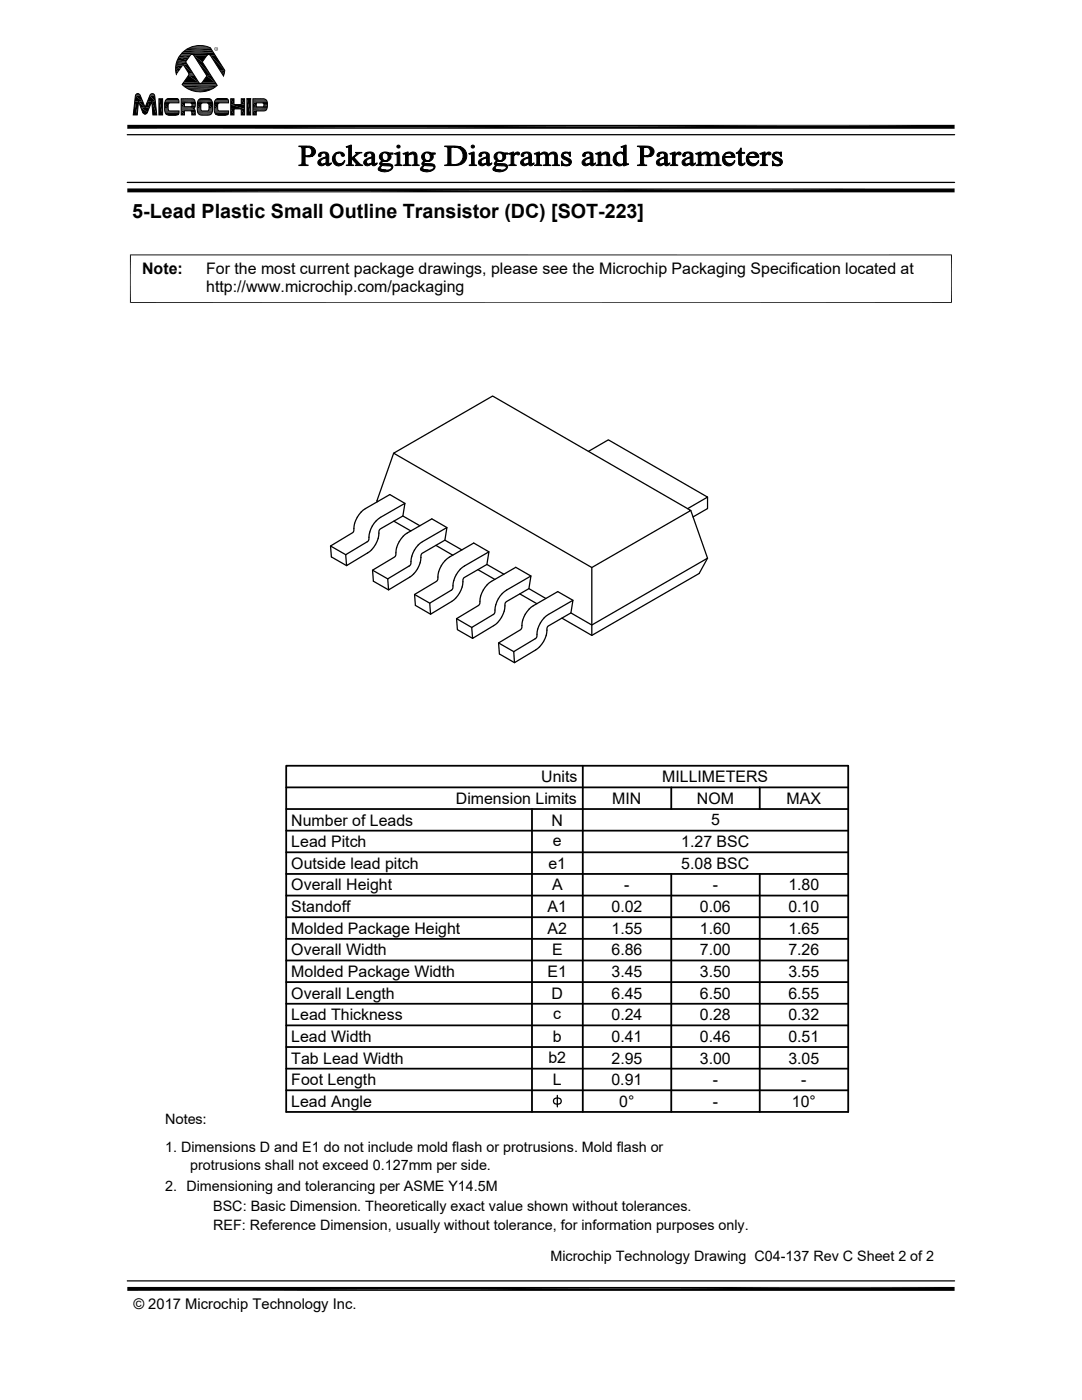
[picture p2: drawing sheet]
<svg xmlns="http://www.w3.org/2000/svg" width="216mm" height="279mm" viewBox="0 0 216 279" stroke-linecap="round" stroke-linejoin="round" font-family="sans-serif">
<g fill="none" stroke="#000" stroke-width=".25">
<path d="M25.4 36.4h165.1M25.4 26.9h165.1M75.2 100l.2 .1M78.5 90.4l-3.3 9.6 .1 .1M78.5 90.4l19.8-11.4 39.5 22.9-19.7 11.4zM117.4 90.1l4-2.3 19.8 11.4-4 2.3M141.2 99.2v2.3l-2.9 1.7M66 109l3 1.7M74.3 113.8l3.1 1.7M75.1 103.9l.8-.6 4.9-2.8-.4 2.5-4.7 2.8a5.4 5.4 0 0 1-2.3 4.5l-4.2 2.6-.2-2.2 4.5-2.8a5.9 5.9 0 0 1 1.6-4zM78.6 104l3.4 2M80.4 103l3.4 1.9"/>
<path d="M80.8 100.5l-3-1.8-4.9 2.8a5.5 5.5 0 0 0-2.4 4.6l-4.5 2.9 .1 2.1 3.1 1.8M82.7 118.6l3 1.8M83.5 108.8l.8-.7 4.9-2.8-.4 2.5-4.7 2.8a5.4 5.4 0 0 1-2.4 4.6l-4.2 2.5-.1-2.2 4.3-2.6 .2-.2a6 6 0 0 1 1.6-3.9zM87 108.8l3.4 2M88.8 107.8l3.4 1.9M89.2 105.3l-3-1.8-4.9 2.9a5.4 5.4 0 0 0-2.4 4.6l-4.6 2.8 .2 2.2 3 1.7M91.8 113.6l.9-.7 4.9-2.8-.4 2.5-4.7 2.9a5.5 5.5 0 0 1-2.4 4.5l-4.2 2.6-.2-2.2 4.6-2.9a5.9 5.9 0 0 1 1.5-3.9zM95.4 113.7l3.3 1.9M97.2 112.6l3.3 2M97.6 110.1l-3.1-1.7-4.8 2.8a5.3 5.3 0 0 0-2.4 4.5l-.3 .4-4.3 2.5 .2 2.2 3 1.8M100.2 118.4l.9-.6 4.8-2.8-.4 2.5-4.7 2.8a5.4 5.4 0 0 1-2.3 4.6l-4.2 2.5-.2-2.2 4.6-2.8a5.9 5.9 0 0 1 1.5-4zM103.7 118.5l3.4 2"/>
<path d="M105.5 117.5l3.4 1.9M105.9 115l-3-1.8-4.9 2.8a5.6 5.6 0 0 0-2.3 4.6l-4.6 2.9 .2 2.2 3 1.7M114.3 119.8l-3-1.7-4.9 2.8a5.5 5.5 0 0 0-2.4 4.6l-4.5 2.8 .2 2.2 3 1.7M118.1 113.3v13.5M137.8 101.9l3.4 9.5-1.7 3-21.4 12.4-6-3.4M141.2 111.4l-23.1 13.3-4.2-2.4M91.1 123.5l3 1.7M99.5 128.3l3 1.7M108.6 123.3l.9-.7 4.8-2.8-.4 2.5-4.7 2.8a5.4 5.4 0 0 1-2.3 4.6l-4.2 2.5-.2-2.2 4.6-2.8a5.9 5.9 0 0 1 1.5-3.9zM110.6 219.4a.79 .79 0 0 1 .9-.2 .79 .79 0 0 1 .4 .8 .81 .81 0 0 1-.9 .4 .81 .81 0 0 1-.6-.8zM111.2 218.6v2.3M25.4 255.6h165.1"/>
</g>
<g fill="none" stroke="#000" stroke-width=".2">
<path d="M27.1 18.9a.52 .52 0 0 1 .9 .1l1 2.4 .9-2.4a.5 .5 0 0 1 .5-.3 .5 .5 0 0 1 .5 .4l.4 3.8h-.8l-.2-2.7-.9 2.2a.5 .5 0 0 1-.5 .4 .5 .5 0 0 1-.4-.4l-.9-2.1-.2 2.6h-.8zM31.7 19.7h.7v3.2h-.7zM33.1 19.9h2.6M33.1 20l.5-.3h1.6l.4 .2 .1 .6-2 .1-.2 .4v.7l.1 .3 .2 .1h1.9a.62 .62 0 0 1-.1 .7 .62 .62 0 0 1-.6 .2h-1.2a.96 .96 0 0 1-.9-1.2 2.92 2.92 0 0 1 .2-1.8zM33.2 19.8h2.4M33.3 19.7h2.2M33.4 19.7h2.1M35.9 11h2.2M36 10.9h2.1M36.2 19.7h2.3a1.28 1.28 0 0 1 .2 1.9l-.1 .1 .3 .2 .1 1h-.7v-.6l-.2-.2h-1.3v.8h-.6zM36.2 19.7h2.3M36.2 19.7h2.4"/>
<path d="M36.2 19.8h2.5M36.2 19.9h2.6M36.3 16.9h7M36.4 16.9h6.9M36.4 17h6.9M36.5 16.6h3.4M36.5 16.7h6.6M36.5 16.5h3.3M36.9 17.4h6M37.5 17.7h4.9M37.8 9.5h4.2M38 9.4h3.7"/>
<path d="M38.1 10.9h.3l.3 .1 2.6 4.1-1.2 1.6-.4-.2-2.7-4.2zM38.4 10.9h3.2M38.5 9.3h2.8M38.5 11h2.9M38.7 11h2.6M38.7 18.2h2.5M38.7 9.2h2.4M39.6 19.9h2.6M39.6 20l.5-.3h1.5a.93 .93 0 0 1 .8 1.1l-.1 1.6a.79 .79 0 0 1-.9 .6 2.2 2.2 0 0 1-1.8-.2 3.5 3.5 0 0 1 0-2.8zM39.8 19.8h2.2M40.1 16.6h3M40.2 16.6h2.9"/>
<path d="M41.3 11l-.9 1.4 2.9 4.6a5.2 5.2 0 0 1-7-.1l1.4-2.2-1.1-1.7M41.3 11l.3-.1 .4 .1 2.6 4.2 .3-1.2-2.9-4.5a4.8 4.8 0 0 0-5.1 .6 4.8 4.8 0 0 0-1.7 4.8M42.8 10.9h-6.8M43 19.9h2.6M43 20l.5-.3h1.6l.4 .2 .1 .6-2 .1-.2 .4v.7l.1 .3 .2 .1h1.9a.62 .62 0 0 1-.1 .7 .62 .62 0 0 1-.6 .2h-1.2a.96 .96 0 0 1-1-1.2 2.92 2.92 0 0 1 .3-1.8zM43.1 19.8h2.4M43.2 19.7h2.2M43.3 19.7h2M46 19.7h.7v1.2h1.4v-1.2h.7v3.2h-.7v-1.2h-1.4v1.2h-.7zM49.3 19.7h.7v3.2h-.7zM49.3 19.7h.7M50.5 19.7h2.2"/>
<path d="M50.5 19.7h2.4M50.5 19.8h2.5M50.5 19.9h2.6M50.5 19.9h2.7M50.5 19.7h2.2a1.49 1.49 0 0 1 .5 2.2l-.5 .2h-1.6v.8h-.6zM32.9 20.5h2.8M32.9 22.2h2.8M32.9 22.3h2.8M32.9 20.4h2.8M32.9 20.3h2.8M32.9 22.4h2.8M32.9 22.5h2.8"/>
<path d="M32.9 20.2h2.8M33 20.1h2.7M33 22.6h2.7M33 20h2.7M33 22.7h2.7M33.1 22.7h2.6M33.1 22.8h2.6M33.2 22.8h2.4M33.3 22.9h2.3M33.4 22.9h2.1M36.2 20h2.7M36.2 20.2h2.7"/>
<path d="M36.2 21.3h2.7M36.2 21.4h2.7M36.2 21.5h2.7M36.2 21.6h2.6M36.2 21.6h2.5M36.2 21.7h2.5M36.2 21.8h2.6M36.2 21.9h2.7M36.2 22h2.7M36.2 22.1h2.7M36.8 20.5h1.3l.2 .2v.4l-.1 .2h-1.4zM39.4 20.5h3"/>
<path d="M39.4 22.2h3M39.4 20.4h3M39.4 22.3h3M39.4 22.5h2.9M39.4 20.2h3M39.5 22.6h2.8M39.5 20h2.8M39.5 22.7h2.7M39.6 22.8h2.6M39.7 22.8h2.4M39.8 22.9h2.2M40.2 20.7l.2-.2 1.1 .1 .2 .4-.1 1-.2 .1h-1.2l-.1-.4z"/>
<path d="M42.8 22.2h2.8M42.8 20.5h2.8M42.8 20.4h2.8M42.8 22.3h2.8M42.8 20.3h2.8M42.8 22.4h2.8M42.8 22.5h2.8M42.8 20.2h2.8M42.9 22.6h2.7M42.9 20.1h2.7M42.9 20h2.7M42.9 22.7h2.7"/>
<path d="M43 22.7h2.6M43 22.8h2.6M43.1 22.8h2.4M43.2 22.9h2.2M43.3 22.9h2M50.5 20h2.7M50.5 20.2h2.8M50.5 20.4h2.8M50.5 20.5h2.8M50.5 21.4h2.8M50.5 21.7h2.8M50.5 21.8h2.8"/>
<path d="M50.5 21.9h2.7M50.5 22h2.6M51.1 20.5h1.4a.56 .56 0 0 1 0 .8h-1.4zM53 22.1h-2.5M26 50.8v9.7M189.9 50.8v9.7M189.9 50.9h-164M25.9 60.4h164"/>
</g>
<g fill="#000" stroke="#000" stroke-width=".2">
<path d="M80.4 30.6l.3 .1zM118.9 30.6l.2 .1zM123.9 29.3h.3zM151.6 30.6l.3 .1z"/>
<path d="M60.2 29.4h1.1h-.4v1.7h1.5l-1.5 .1v1.6l.6 .2h-1.9v-.1a.5 .5 0 0 0 .7-.6z" fill-rule="evenodd"/>
<path d="M59.6 29.1h1.6a1.26 1.26 0 0 1 1.3 .4 1.26 1.26 0 0 1 .3 1.3l-.4 .3h-1a.87 .87 0 0 0 .8-.9 .87 .87 0 0 0-.9-.8h-1.1z" fill-rule="evenodd"/>
<path d="M60.9 31.2h1.3z" fill-rule="evenodd"/>
<path d="M63.6 30.7l.3-.2h.6l-.4 .2a.36 .36 0 0 1-.1 .4 .36 .36 0 0 1-.3 .1l-.2-.1z" fill-rule="evenodd"/>
<path d="M63.5 32.1a1.65 1.65 0 0 1 1.6-.6 1.09 1.09 0 0 0-1.1 .9l.3 .3 .6 .1a.83 .83 0 0 1-.9 .3 .83 .83 0 0 1-.6-.7z" fill-rule="evenodd"/>
<path d="M63.9 30.5l.2-.1a1.3 1.3 0 0 1 1.5 .4l.1 1.9 .3 .1a.51 .51 0 0 1-.5 .3 .51 .51 0 0 1-.4-.3v-.1l-.3-.1 .3-.1v-1h-.5l.5-.3a.56 .56 0 0 0-.6-.7z" fill-rule="evenodd"/>
<path d="M64.4 32.8l.7-.1z" fill-rule="evenodd"/>
<path d="M65.7 32.7l.4-.2-.1 .3z" fill-rule="evenodd"/>
<path d="M67 30.6l.6-.1a1.1 1.1 0 0 0-.7 1.2 1.1 1.1 0 0 0 .9 1h.7a1.33 1.33 0 0 1-2-.2 1.33 1.33 0 0 1 .5-1.9z" fill-rule="evenodd"/>
<path d="M67.1 30.5a1.26 1.26 0 0 1 1.6 .4v.2a.46 .46 0 0 1-.5 0 .46 .46 0 0 1-.2-.5z" fill-rule="evenodd"/>
<path d="M67.8 32.7a.93 .93 0 0 0 .9-.7l.1 .2-.3 .5z" fill-rule="evenodd"/>
<path d="M69.1 29.3h.2z" fill-rule="evenodd"/>
<path d="M69.1 29.3l1-.3v3.7l.5 .3h-1.5l.3-.1 .2-.3v-3l-.1-.2z" fill-rule="evenodd"/>
<path d="M70.9 30.4h1.3l-.7 .4-.9 .6 1.2 1.3 .6 .3h-1.5l.2-.3-1-1.1 1-.8v-.3z" fill-rule="evenodd"/>
<path d="M72.8 30.7l.2-.2h.7h-.2a.46 .46 0 0 0-.3 .6l-.2 .2a.32 .32 0 0 1-.3-.2 .32 .32 0 0 1 .1-.4z" fill-rule="evenodd"/>
<path d="M72.7 32.1a1.64 1.64 0 0 1 1.5-.6 1.06 1.06 0 0 0-1.1 .9l.4 .3 .6 .1a.84 .84 0 0 1-.9 .3 .84 .84 0 0 1-.6-.7z" fill-rule="evenodd"/>
<path d="M73 30.5l.2-.1a1.31 1.31 0 0 1 1.5 .4l.1 1.9 .3 .1a.48 .48 0 0 1-.5 .3 .48 .48 0 0 1-.4-.4l-.2-.1 .2-.1v-1h-.5l.5-.3a.54 .54 0 0 0-.5-.7z" fill-rule="evenodd"/>
<path d="M73.6 32.8l.6-.1z" fill-rule="evenodd"/>
<path d="M74.9 32.7l.3-.2-.1 .3z" fill-rule="evenodd"/>
<path d="M75.7 33.3l.5-.3-.3 .5a.93 .93 0 0 0 1.1 .5h-1.4a.42 .42 0 0 1 .1-.7z" fill-rule="evenodd"/>
<path d="M76 30.6l.8-.3 .7 .2h-.7a.83 .83 0 0 0-.5 .8 .83 .83 0 0 0 .5 .7h.7l-1.1 .1-.2 .3 .4 .2a2.38 2.38 0 0 1 1.7 .4l.1 .4a1.97 1.97 0 0 1-2.8 .6h1.4a.8 .8 0 0 0 1.1-.7l-.3-.2-1.7-.1a.48 .48 0 0 1-.3-.5 .48 .48 0 0 1 .5-.4 .85 .85 0 0 1-.3-1.5z" fill-rule="evenodd"/>
<path d="M76.4 32.1h1z" fill-rule="evenodd"/>
<path d="M76.8 30.5h1.6v.3h-.5a.81 .81 0 0 1-.4 1.2h-.6a.82 .82 0 0 0 .5-.8 .82 .82 0 0 0-.6-.7z" fill-rule="evenodd"/>
<path d="M78.7 30.6l.3 .1z" fill-rule="evenodd"/>
<path d="M78.7 30.6l1.1-.3v2.1a.37 .37 0 0 0 .4 .5v.1h-1.4l.4-.3v-1.6l-.1-.3z" fill-rule="evenodd"/>
<path d="M80.4 30.6l1-.3v.6h-.5z" fill-rule="evenodd"/>
<path d="M80.9 30.9l1.3-.2-.8 .4 .1 1.6 .4 .3h-1.4l.4-.3z" fill-rule="evenodd"/>
<path d="M81.7 30.7a.84 .84 0 0 1 .9-.4 .84 .84 0 0 1 .6 .8v1.6l.5 .3h-1.5l.3-.1 .2-.3-.1-1.6-.3-.3z" fill-rule="evenodd"/>
<path d="M84.1 33.3l.5-.3-.2 .5a.93 .93 0 0 0 1 .5h-1.4a.42 .42 0 0 1 .1-.7z" fill-rule="evenodd"/>
<path d="M84.4 30.6l.9-.3 .6 .2h-.7a.83 .83 0 0 0-.5 .8 .83 .83 0 0 0 .5 .7h.7l-1.1 .1-.2 .3 .5 .2a2.38 2.38 0 0 1 1.6 .4l.1 .4a1.97 1.97 0 0 1-2.8 .6h1.4a.8 .8 0 0 0 1.2-.7l-.4-.2-1.7-.1a.48 .48 0 0 1-.3-.5 .48 .48 0 0 1 .5-.4 .85 .85 0 0 1-.3-1.5z" fill-rule="evenodd"/>
<path d="M84.8 32.1h1z" fill-rule="evenodd"/>
<path d="M85.2 30.5h1.6v.3h-.5a.81 .81 0 0 1-.4 1.2h-.6a.82 .82 0 0 0 .6-.8 .82 .82 0 0 0-.7-.7z" fill-rule="evenodd"/>
<path d="M88.7 29.1h2l1.3 .3-2 .1v3.2l1.9 .1-.9 .2h-2.3l.6-.2v-.2l.1-2.9a.46 .46 0 0 0-.7-.4z" fill-rule="evenodd"/>
<path d="M90.7 29.4h1.3a1.86 1.86 0 0 1 1.2 1.7 1.86 1.86 0 0 1-1.3 1.7h-1.2a1.73 1.73 0 0 0 1.7-1.7 1.73 1.73 0 0 0-1.7-1.7z" fill-rule="evenodd"/>
<path d="M93.6 30.6l.3 .1z" fill-rule="evenodd"/>
<path d="M93.6 30.6l1-.3v2.1a.36 .36 0 0 0 .1 .4 .36 .36 0 0 0 .4 .1v.1h-1.5v-.1a.38 .38 0 0 0 .5-.5v-1.5l-.1-.1z" fill-rule="evenodd"/>
<path d="M95.7 30.7l.2-.2h.6h-.1a.43 .43 0 0 0-.3 .6l-.2 .2a.32 .32 0 0 1-.3-.2 .32 .32 0 0 1 .1-.4z" fill-rule="evenodd"/>
<path d="M95.7 31.9l.9-.4h.5a1.08 1.08 0 0 0-1.1 .9l.4 .3 .5 .1a.79 .79 0 0 1-.9 .2 .79 .79 0 0 1-.5-.9z" fill-rule="evenodd"/>
<path d="M95.9 30.5a1.28 1.28 0 0 1 1.7 .4v1.7l.4 .2a.48 .48 0 0 1-.5 .3 .48 .48 0 0 1-.4-.4l-.2-.1 .2-.1v-1h-.5l.5-.2-.1-.6z" fill-rule="evenodd"/>
<path d="M96.5 32.8l.6-.1z" fill-rule="evenodd"/>
<path d="M97.8 32.7l.3-.2-.1 .3z" fill-rule="evenodd"/>
<path d="M98.6 33.3l.5-.3-.3 .5a.94 .94 0 0 0 1.1 .5h-1.4a.42 .42 0 0 1 .1-.7z" fill-rule="evenodd"/>
<path d="M98.9 30.6a1.47 1.47 0 0 1 1.5-.1h-.7a.81 .81 0 0 0-.6 .8 .81 .81 0 0 0 .7 .7h.6l-1.1 .1-.2 .5 1.7 .1a.6 .6 0 0 1 .5 .7 2.05 2.05 0 0 1-2.8 .6 4.5 4.5 0 0 0 2.3-.3l.2-.4-.2-.2h-1.3a.55 .55 0 0 1-.8-.6l.4-.4a.85 .85 0 0 1-.2-1.5z" fill-rule="evenodd"/>
<path d="M99.3 32.1h1z" fill-rule="evenodd"/>
<path d="M99.7 30.5h1.6v.3h-.6a.83 .83 0 0 1-.3 1.2h-.6h.1a.84 .84 0 0 0 .4-.8 .84 .84 0 0 0-.6-.7z" fill-rule="evenodd"/>
<path d="M101.5 30.6l.2 .1z" fill-rule="evenodd"/>
<path d="M101.5 30.6l1-.3v.6h.2l-.2 .3v1.5l.5 .3h-1.5l.5-.3v-1.7l-.1-.2z" fill-rule="evenodd"/>
<path d="M102.7 30.7h.2l-.4 .2z" fill-rule="evenodd"/>
<path d="M102.7 30.7a.49 .49 0 0 1 .5-.4 .49 .49 0 0 1 .5 .5 .49 .49 0 0 1-.8-.1z" fill-rule="evenodd"/>
<path d="M104.1 30.7l.3-.2h.6h-.2a.46 .46 0 0 0-.3 .6l-.1 .2a.32 .32 0 0 1-.4-.2 .32 .32 0 0 1 .1-.4z" fill-rule="evenodd"/>
<path d="M104 32.1a1.64 1.64 0 0 1 1.5-.6 1.06 1.06 0 0 0-1.1 .9l.4 .3 .6 .1a.84 .84 0 0 1-.9 .3 .84 .84 0 0 1-.6-.7z" fill-rule="evenodd"/>
<path d="M104.4 30.5l.1-.1a1.31 1.31 0 0 1 1.5 .4l.1 1.9 .3 .1a.48 .48 0 0 1-.5 .3 .48 .48 0 0 1-.4-.4l-.2-.1 .2-.1v-1h-.4l.4-.3a.54 .54 0 0 0-.5-.7z" fill-rule="evenodd"/>
<path d="M104.9 32.8l.6-.1z" fill-rule="evenodd"/>
<path d="M106.2 32.7l.4-.2-.2 .3z" fill-rule="evenodd"/>
<path d="M106.6 30.6l.3 .1z" fill-rule="evenodd"/>
<path d="M106.6 30.6l1.1-.3v.6h-.6l-.1-.1z" fill-rule="evenodd"/>
<path d="M107.1 30.9l1.3-.2-.7 .3v1.7l.4 .3h-1.4l.4-.3z" fill-rule="evenodd"/>
<path d="M107.9 30.7a.86 .86 0 0 1 1.5 .2h.2l-.2 .1 .1 1.7 .4 .3h-1.5l.5-.3v-1.5l-.2-.4z" fill-rule="evenodd"/>
<path d="M109.5 30.8l.2-.2 .5 .1-.6 .2h-.2z" fill-rule="evenodd"/>
<path d="M109.7 30.6a.85 .85 0 0 1 .9-.2 .85 .85 0 0 1 .6 .7v1.3a.37 .37 0 0 0 .5 .5v.1h-1.5l.5-.3v-1.5a.45 .45 0 0 0-.5-.5z" fill-rule="evenodd"/>
<path d="M112 32.1a1.36 1.36 0 0 0 1.6 .9l-1.6 .1z" fill-rule="evenodd"/>
<path d="M112.2 30.7l.2-.2h.5a.39 .39 0 0 0-.5 .2 .39 .39 0 0 0 .2 .5l.8 .4a.73 .73 0 0 1 .6 .6 .73 .73 0 0 1-.4 .8h-.5l.4-.4a1.73 1.73 0 0 0-1.1-.9l-.4-.5z" fill-rule="evenodd"/>
<path d="M112.4 30.5l.4-.2 .8 .1z" fill-rule="evenodd"/>
<path d="M112.2 33h1.4l-.5 .1z" fill-rule="evenodd"/>
<path d="M112.4 30.5l1.4-.2v.9l-.2-.1a.7 .7 0 0 0-.7-.6z" fill-rule="evenodd"/>
<path d="M116.5 30.6l.1-.1h.6l-.4 .2a.36 .36 0 0 1 0 .4 .36 .36 0 0 1-.4 .1l-.1-.2z" fill-rule="evenodd"/>
<path d="M116.5 31.8l.8-.3h.5a1.09 1.09 0 0 0-1.1 .9l.3 .3 .6 .1a.89 .89 0 0 1-1.5-.2l.1-.4z" fill-rule="evenodd"/>
<path d="M116.6 30.5l.2-.1a1.1 1.1 0 0 1 1.3 .2 1.1 1.1 0 0 1 .2 1.2v.8l.4 .2a.51 .51 0 0 1-.4 .3 .51 .51 0 0 1-.5-.3v-.1l-.2-.1 .2-.1v-1h-.5l.5-.3a.55 .55 0 0 0-.6-.7z" fill-rule="evenodd"/>
<path d="M117.1 32.8l.7-.1z" fill-rule="evenodd"/>
<path d="M118.5 32.7l.3-.2-.1 .3z" fill-rule="evenodd"/>
<path d="M118.9 30.6l1-.3v.6h-.6z" fill-rule="evenodd"/>
<path d="M119.3 30.9l1.4-.2-.8 .4v1.3a.39 .39 0 0 0 .1 .4 .39 .39 0 0 0 .4 .1v.1h-1.5l.5-.3z" fill-rule="evenodd"/>
<path d="M120.1 30.7a.84 .84 0 0 1 .9-.3 .84 .84 0 0 1 .6 .7l.1 1.6 .4 .3h-1.4l.4-.3v-1.7l-.4-.3z" fill-rule="evenodd"/>
<path d="M122.7 30.9l.4-.4h.6a1.2 1.2 0 0 0-.8 1.2 1.2 1.2 0 0 0 .9 1.1h-1a1.4 1.4 0 0 1-.1-1.9z" fill-rule="evenodd"/>
<path d="M123.1 30.5a1.12 1.12 0 0 1 1.3 .1z" fill-rule="evenodd"/>
<path d="M123.9 29.3l1-.3v3.3l.3 .4h-.8a1.19 1.19 0 0 1-1.6 .1h1l.6-.3v-1.4l-.3-.5h.3v-1v-.2z" fill-rule="evenodd"/>
<path d="M124.4 32.7h1v.1l-1 .3z" fill-rule="evenodd"/>
<path d="M127.7 29.4h1.1h-.4v1.7h1.6l-1.6 .1v1.1a.47 .47 0 0 0 .1 .5 .47 .47 0 0 0 .6 .1v.1h-1.9l.4-.1 .2-.3z" fill-rule="evenodd"/>
<path d="M127.2 29.1h1.6a1.23 1.23 0 0 1 1.3 .4 1.23 1.23 0 0 1 .2 1.3l-.3 .3h-1.1a.87 .87 0 0 0 .9-.9 .87 .87 0 0 0-1-.8h-1.1z" fill-rule="evenodd"/>
<path d="M128.4 31.2h1.4z" fill-rule="evenodd"/>
<path d="M131.2 30.7l.3-.2h.6h-.2a.42 .42 0 0 0-.3 .6l-.2 .2a.32 .32 0 0 1-.3-.2 .32 .32 0 0 1 .1-.4z" fill-rule="evenodd"/>
<path d="M131.3 31.9l.7-.4h.6a1.12 1.12 0 0 0-1.1 .9l.4 .3 .6 .1a.79 .79 0 0 1-1 .2 .79 .79 0 0 1-.5-.9z" fill-rule="evenodd"/>
<path d="M131.5 30.5a1.23 1.23 0 0 1 1.6 .4l.1 1.7 .3 .2a.48 .48 0 0 1-.5 .3 .48 .48 0 0 1-.4-.4l-.2-.1 .2-.1v-1h-.4l.4-.2-.1-.6-.4-.2z" fill-rule="evenodd"/>
<path d="M132 32.8l.6-.1z" fill-rule="evenodd"/>
<path d="M133.3 32.7l.3-.2-.1 .3z" fill-rule="evenodd"/>
<path d="M133.7 30.6l.3 .1z" fill-rule="evenodd"/>
<path d="M133.7 30.6l1-.3v.6h.2l-.2 .3 .1 1.5 .5 .3h-1.6l.5-.3v-1.8l-.1-.1z" fill-rule="evenodd"/>
<path d="M134.9 30.7h.3l-.5 .2z" fill-rule="evenodd"/>
<path d="M134.9 30.7a.48 .48 0 0 1 .5-.4 .48 .48 0 0 1 .5 .5 .47 .47 0 0 1-.7-.1z" fill-rule="evenodd"/>
<path d="M136.3 30.7l.3-.2h.6a.44 .44 0 0 0-.5 .6 .31 .31 0 0 1-.4 .1 .31 .31 0 0 1 0-.5z" fill-rule="evenodd"/>
<path d="M136.4 31.9l.7-.4h.6a1.11 1.11 0 0 0-1 .9l.3 .3 .6 .1a.79 .79 0 0 1-1 .2 .79 .79 0 0 1-.4-.9z" fill-rule="evenodd"/>
<path d="M136.6 30.5a1.23 1.23 0 0 1 1.7 .4v1.7l.4 .2a.48 .48 0 0 1-.5 .3 .48 .48 0 0 1-.5-.4l-.2-.1 .2-.1v-1h-.4l.4-.2-.1-.6z" fill-rule="evenodd"/>
<path d="M137.1 32.8l.6-.1z" fill-rule="evenodd"/>
<path d="M138.4 32.7l.4-.2-.1 .3z" fill-rule="evenodd"/>
<path d="M138.8 30.6l.3 .1z" fill-rule="evenodd"/>
<path d="M138.8 30.6l1.1-.3v.6h-.6l-.1-.1z" fill-rule="evenodd"/>
<path d="M139.3 30.9l1.3-.2-.7 .3v1.7l.5 .3h-1.5l.4-.3z" fill-rule="evenodd"/>
<path d="M140.1 30.7a.86 .86 0 0 1 1.5 .2h.2l-.2 .2 .1 1.6 .4 .3h-1.4l.4-.3v-1.8l-.4-.2z" fill-rule="evenodd"/>
<path d="M141.8 30.8l.1-.2 .5 .1-.8 .2z" fill-rule="evenodd"/>
<path d="M141.9 30.6a.85 .85 0 0 1 1-.2 .85 .85 0 0 1 .5 .8l.1 1.5 .4 .3h-1.5v-.1a.37 .37 0 0 0 .5-.4v-1.2a.52 .52 0 0 0-.5-.6z" fill-rule="evenodd"/>
<path d="M144.5 30.7l.3-.2h.6a.73 .73 0 0 0-.8 .7l-.4 .1z" fill-rule="evenodd"/>
<path d="M144.8 30.5a1.17 1.17 0 0 1 1.9 .9h-2.1a1.11 1.11 0 0 0 1.1 1.2l-1.2 .1-.3-.7v-.6v-.1l1.8-.1a.62 .62 0 0 0-.6-.7z" fill-rule="evenodd"/>
<path d="M144.5 32.7l1.2-.1a.85 .85 0 0 0 .9-.6l.1 .1a1.26 1.26 0 0 1-1 1 1.26 1.26 0 0 1-1.2-.4z" fill-rule="evenodd"/>
<path d="M147.8 29.5h.1v.9h.7v.2h-.7v1.9l.3 .2-.8 .1v-2.2l-.5-.1 .6-.4z" fill-rule="evenodd"/>
<path d="M147.4 32.8l.9-.1 .2-.2h.2l-.1 .1a.68 .68 0 0 1-1.2 .2z" fill-rule="evenodd"/>
<path d="M149.3 30.7l.3-.2h.5a.73 .73 0 0 0-.7 .7l-.4 .1z" fill-rule="evenodd"/>
<path d="M149.6 30.5l.1-.1a1.13 1.13 0 0 1 1.7 1h-2a1.1 1.1 0 0 0 1.1 1.2l-1.3 .1-.3-.7 .1-.7 1.7-.1a.66 .66 0 0 0-.6-.7z" fill-rule="evenodd"/>
<path d="M149.2 32.7l1.5-.1 .4-.2 .2-.4a1.16 1.16 0 0 1-.8 1.1 1.16 1.16 0 0 1-1.3-.4z" fill-rule="evenodd"/>
<path d="M151.6 30.6l1.1-.3v.6h.1l-.1 .3v1.5l.5 .3h-1.5l.4-.3v-1.5v-.4z" fill-rule="evenodd"/>
<path d="M152.8 30.7h.3l-.4 .2z" fill-rule="evenodd"/>
<path d="M152.9 30.6a.46 .46 0 0 1 .6-.3 .46 .46 0 0 1 .3 .5 .49 .49 0 0 1-.7-.1h-.3z" fill-rule="evenodd"/>
<path d="M154.1 32.1a1.35 1.35 0 0 0 1.6 .9l-1.6 .1z" fill-rule="evenodd"/>
<path d="M154.4 30.6l.6-.1h-.3a.35 .35 0 0 0-.2 .3 .35 .35 0 0 0 .2 .4l.8 .4a.73 .73 0 0 1 .6 .6 .73 .73 0 0 1-.4 .8h-.5l.4-.4a1.71 1.71 0 0 0-1.1-.9 .65 .65 0 0 1-.1-1.1z" fill-rule="evenodd"/>
<path d="M154.5 30.5l.4-.2 .8 .1z" fill-rule="evenodd"/>
<path d="M154.3 33h1.4l-.5 .1z" fill-rule="evenodd"/>
<path d="M154.5 30.5l1.4-.2v.9l-.2-.1a.7 .7 0 0 0-.7-.6z" fill-rule="evenodd"/>
<circle cx="79.5" cy="29.3" r=".31"/>
<circle cx="94.3" cy="29.3" r=".31"/>
</g>
<g fill="#000">
<path d="M27 19.2l1.5 1.1h-1.6zM27 19.2h1l.5 1.1zM27 19h1zM27 19l1 .2h-1zM27 19h1v.2zM27.1 18.9l.9 .1h-1zM27.1 18.9h.8l.1 .1zM27.1 18.9h.8zM27.1 18.8l.8 .1zM27.1 18.8l.2-.1 .6 .1zM27.3 18.7l.6 .1zM27.3 18.7h.4z"/>
<path d="M27.3 18.7h.3zM29.9 19.1l1.1 1.1h-1.6zM29.9 19.1h1l.1 1.1zM29.9 19l1 .1zM29.9 19h.9zM30 18.9l.8 .1h-.9zM30 18.9h.8v.1zM30 18.9h.8zM30 18.8l.8 .1zM30 18.8l.2-.1 .5 .1zM30.2 18.7l.5 .1zM30.2 18.7h.4z"/>
<path d="M30.2 18.7h.3zM31.7 19.7l.7 3.2h-.7zM31.7 19.7h.7v3.2zM33.5 19.7h1.9zM33.5 19.7h1.8zM33.6 19.7h1.7zM35 13.7l.6 .6h-.5zM35 13.7h1l-.4 .6zM35.1 13.1l.9 .6h-1zM35.1 13.1h1.4l-.5 .6zM35.1 14.3l.1 .6zM35.1 14.3h.5l-.4 .6z"/>
<path d="M35.1 13l1.4 .1h-1.4zM35.1 13h1.5l-.1 .1zM35.3 12.3l1.9 .3h-2zM35.3 12.3h1.7l.2 .3zM35.4 12l1.6 .3h-1.7zM35.4 12h1.9l-.3 .3zM35.6 11.5l1.7 .5h-1.9zM35.6 11.5h2.1l-.4 .5zM36.6 13l1.9 1.6h-.9zM36.6 13h.8l1.1 1.6zM37.6 15l2.1 1.5h-3.1zM37.6 15h1.2l.9 1.5z"/>
<path d="M37.6 14.6l1 .1h-.9zM37.6 14.6h.9l.1 .1zM37.7 14.9l1.1 .1h-1.2zM37.7 14.9h1l.1 .1zM37.7 14.7l1 .2h-1zM37.7 14.7h.9l.1 .2zM38.7 11l1.7 1.4h-.9zM38.7 11h2.6l-.9 1.4zM38.7 18.2l1.9 .1zM39.2 9.1l1.9 .1zM39.3 18.3h1.3zM39.2 9.1h1.5z"/>
<path d="M39.3 9.1h1.4zM39.5 12.4l2.6 2.7h-.8zM39.5 12.4h.9l1.7 2.7zM39.9 19.7h1.9zM40 19.7h1.8zM39.3 9.1h1zM40.1 19.7h1.7zM41.3 15.1l1.7 1.4h-2.7zM41.3 15.1h.8l.9 1.4zM41.6 10.9h1.2zM41.7 10.9h1.2zM41.9 10.9l1 .1z"/>
<path d="M42 11l2.9 3h-1zM42 11h.9l2 3zM42.8 9.8v.1zM42.8 9.6v.2zM42.8 9.9l.1 .1zM42.9 9.5l-.1 .1zM42.9 9.7l-.1 .1zM42.9 9.9v.1zM42.9 10l.1 .1zM42.8 9.6l.1-.1zM42.9 9.5h.1zM43 10.1l.1 .1z"/>
<path d="M43 9.4l.1 .1zM43.1 10.1h.2zM43.1 9.4l.2 .1zM43.3 10.1l.1-.1zM43.3 9.4v.1zM43.4 9.9l-.1 .1zM43.4 19.7h1.9zM43.3 9.5l.1 .2zM43.3 9.4l.1 .1zM43.3 10l.2-.1zM43.4 9.8v.1zM43.4 9.7v.1z"/>
<path d="M43.4 19.7h1.8zM43.5 19.7h1.7zM43.4 9.5l.1 .1zM43.5 9.8l-.1 .1zM43.5 9.6l-.1 .2zM43.9 14l.9 .6h-.6zM43.9 14h1l-.1 .6zM44.2 14.6l.4 .5zM44.2 14.6h.6l-.2 .5zM46 19.7l.7 1.2h-.7zM46 19.7h.7v1.2zM48.1 19.7l.7 1.2h-.7z"/>
<path d="M48.1 19.7h.7v1.2zM49.3 19.7l.7 3.2h-.7zM49.3 19.7h.7v3.2zM25.4 37.6h165.1l-165.1 .8zM25.4 38.4l165.1-.8v.8zM25.4 24.9h165.1l-165.1 .8zM25.4 25.7l165.1-.8v.8zM26.9 20.3h.7zM26.9 20.3l.5 2.6h-.8zM26.9 20.3h.7l-.2 2.6zM27.6 20.3h.9zM27.6 20.3l1.4 1.1h-.9z"/>
<path d="M27.6 20.3h.9l.5 1.1zM28.1 21.4l1.3 1h-.9zM28.1 21.4h1.7l-.4 1zM28.5 22.4h.9zM28.5 22.4l.8 .2h-.7zM28.5 22.4h.9l-.1 .2zM28.6 22.6h.7zM28.6 22.6l.5 .1zM28.6 22.6h.7l-.2 .1zM28.7 22.7h.4zM28.7 22.7h.3zM28.9 22.7h.1z"/>
<path d="M29.4 20.2l.4 1.2h-.8zM29.4 20.2h.9l-.5 1.2zM30.3 20.2l1 2.7h-.8zM30.3 20.2h.7l.3 2.7zM32.9 20.7l.7 .1zM32.9 20.7h.7zM32.9 20.8h.7zM32.9 20.8l.6 .2h-.6zM32.9 20.8h.7l-.1 .2zM32.9 21l.6 .7h-.6zM32.9 21h.6v.7zM32.9 21.7l.7 .1h-.7z"/>
<path d="M32.9 21.7h.6l.1 .1zM32.9 21.8h.7zM32.9 21.8l.7 .1zM32.9 21.9h.7zM32.9 21.9l.7 .1zM32.9 20.5h1zM32.9 20.5l.9 .1zM32.9 20.6h.8zM32.9 20.6h.9zM32.9 20.6l.7 .1zM32.9 22l.8 .1zM32.9 22.1h.8z"/>
<path d="M32.9 22.1h.9zM33.4 22.9h2zM33.5 22.9l1.7 .1zM33.5 22.9h1.9zM33.6 23h1.6zM33.6 23h1.4zM36.2 20.5l.6 .8h-.6zM36.2 20.5h.6v.8zM36.2 22.1l.6 .8h-.6zM36.2 22.1h.6v.8zM38.1 20.5h.8zM38.1 22.1h.8z"/>
<path d="M38.1 20.5h.9zM38.1 21.3h.8zM38.1 22.1l.8 .1zM38.1 20.5l.9 .1zM38.2 22.2h.7zM38.2 20.6h.8zM38.2 21.3h.7zM38.2 20.6l.8 .1zM38.2 21.2l.7 .1zM38.2 22.2l.7 .1zM38.3 20.7h.7zM38.2 21.2h.7z"/>
<path d="M38.3 21.2h.6zM38.3 22.3l.7 .1zM38.3 22.4h.7zM38.3 22.4l.7 .5h-.7zM38.3 22.4h.7v.5zM38.3 20.7l.7 .1zM38.3 20.8h.7zM38.3 21.1h.6zM38.3 21.1l.6 .1zM38.3 20.8l.7 .2h-.7zM38.3 20.8h.7v.2zM38.3 21h.7z"/>
<path d="M38.3 21l.6 .1zM39.4 20.7l.7 .1zM39.4 20.7h.7zM39.4 20.8h.7zM39.4 20.8l.7 .2h-.7zM39.4 20.8h.7v.2zM39.4 21l.7 .7h-.7zM39.4 21h.7v.7zM39.4 21.7l.7 .1h-.7zM39.4 21.7h.7v.1zM39.4 21.8h.7zM39.4 21.8l.7 .1z"/>
<path d="M39.4 21.9h.7zM39.4 21.9l.8 .1zM39.4 20.5h1zM39.4 20.5l.9 .1zM39.4 20.6h.8zM39.4 20.6h.9zM39.4 20.6l.8 .1zM39.4 20.7h.8zM39.4 22l.8 .1zM39.4 22.1h.8zM39.4 22.1h.9zM39.4 22.1h1z"/>
<path d="M39.9 22.9l1.8 .1zM39.9 22.9h2zM40.1 23h1.3zM40.1 23h1.6zM41.3 20.5h1.1zM41.4 20.5l1 .1zM41.5 20.6h.9zM41.4 22.1h1zM41.5 22.1h.9zM41.6 20.6h.8zM41.6 20.6l.8 .1zM41.6 22.1h.8z"/>
<path d="M41.6 20.7h.8zM41.6 22l.8 .1zM41.6 20.7l.8 .1zM41.7 20.8h.7zM41.7 21.9l.7 .1zM41.7 20.8l.7 .2h-.7zM41.7 20.8h.7v.2zM41.7 21.8h.7zM41.7 21.8l.7 .1zM41.7 21.9h.7zM41.7 21l.7 .7h-.7zM41.7 21h.7v.7z"/>
<path d="M41.7 21.7l.7 .1h-.7zM41.7 21.7h.7v.1zM42.7 20.7l.8 .1zM42.7 20.7h.8zM42.7 20.8h.8zM42.7 20.8l.7 .2h-.7zM42.7 20.8h.8l-.1 .2zM42.7 21l.7 .7h-.7zM42.7 21h.7v.7zM42.7 21.7l.8 .1h-.8zM42.7 21.7h.7l.1 .1zM42.7 21.8h.8z"/>
<path d="M42.7 21.8l.8 .1zM42.7 21.9h.8zM42.8 20.5h1zM42.8 20.5l.9 .1zM42.8 20.6h.8zM42.8 20.6h.9zM42.8 20.6l.7 .1zM42.8 20.7h.7zM42.8 21.9l.7 .1zM42.8 22l.8 .1zM42.8 22.1h.8zM42.8 22.1h.9z"/>
<path d="M43.3 22.9h2zM43.4 22.9l1.7 .1zM43.4 22.9h1.9zM43.5 23h1.6zM43.5 23h1.4zM46 20.9l2.8 .8h-2.8zM46 20.9h2.8v.8zM46 21.7l.7 1.2h-.7zM46 21.7h.7v1.2zM48.1 21.7l.7 1.2h-.7zM48.1 21.7h.7v1.2zM50.5 20.5l.6 .8h-.6z"/>
<path d="M50.5 20.5h.6v.8zM50.5 22.1l.6 .8h-.6zM50.5 22.1h.6v.8zM52.4 20.5h.9zM52.5 20.5l.8 .1zM52.5 20.6h.8zM52.5 21.3h.8zM52.6 20.6h.7zM52.6 21.3h.7zM52.6 20.6l.7 .1zM52.6 21.2l.7 .1zM52.6 20.7h.8z"/>
<path d="M52.6 20.7l.8 .1h-.7zM52.6 20.7h.8v.1zM52.6 21.1h.7zM52.6 21.1h.8zM52.6 21.1l.7 .1zM52.6 21.2h.7zM52.7 20.8l.7 .3h-.7zM52.7 20.8h.7v.3zM52.7 21.1h.7zM25.4 256.8h165.1l-165.1 .8zM25.4 257.6l165.1-.8v.8z"/>
</g>
<path d="M36.3 16.8h6.9M37.4 9.6h4.7M38 18.1h3.8M50.5 21.5h2.8" fill="none" stroke="#000" stroke-width=".21"/>
<g fill="none" stroke="#000" stroke-width=".36">
<path d="M36.1 10.7h6.7M36.9 9.9h5.4M57.1 152.8h112.1v69.1h-112.1zM57.1 157.1h112.1M116.3 152.8v69.1M133.9 157.1v4.4zM151.6 157.1v4.4M57.1 165.8h112.1M57.1 161.5h112.1M57.1 170.1h112.1M57.1 174.4h112.1M57.1 178.7h112.1"/>
<path d="M106.2 161.5v60.4M133.9 174.4v47.5M151.6 174.4v47.5M57.1 183h112.1M57.1 187.4h112.1M57.1 191.7h112.1M57.1 196h112.1M57.1 213.3h112.1M57.1 217.6h112.1M57.1 200.3h112.1M57.1 204.6h112.1M57.1 209h112.1"/>
</g>
<path d="M35.1 12.8h2.3M36.4 10.3h6.2" fill="none" stroke="#000" stroke-width=".4"/>
<path d="M35.6 11.2h2.4" fill="none" stroke="#000" stroke-width=".42"/>
<path d="M36.5 17.2h6.8" fill="none" stroke="#000" stroke-width=".34"/>
<path d="M37 17.6h5.9" fill="none" stroke="#000" stroke-width=".3"/>
<path d="M37.5 17.9h4.9M36.2 20.4h2.7" fill="none" stroke="#000" stroke-width=".23"/>
<text font-size="3.9" x="26.4" y="43.5">5-Lead Plastic Small Outline Transistor (DC) [SOT-223]</text>
<g font-size="3.2">
<text x="28.4" y="54.6">Note:</text>
<text x="41.1" y="54.6">For the most current package drawings, please see the Microchip Packaging Specification located at</text>
<text x="41.1" y="58.3">http://www.microchip.com/packaging</text>
<text x="91" y="160.4">Dimension Limits</text>
<text x="108" y="156.1">Units</text>
<text x="122.2" y="160.4">MIN</text>
<text x="132.1" y="156.1">MILLIMETERS</text>
<text x="139" y="160.4">NOM</text>
<text x="157" y="160.4">MAX</text>
<text x="58.1" y="164.8">Number of Leads</text>
<text x="110.1" y="164.8">N</text>
<text x="141.9" y="164.7">5</text>
<text x="58.1" y="173.4">Outside lead pitch</text>
<text x="58.1" y="169.1">Lead Pitch</text>
<text x="109.4" y="173.4">e1</text>
<text x="110.3" y="168.8">e</text>
<text x="135.9" y="173.4">5.08 BSC</text>
<text x="135.9" y="169.1">1.27 BSC</text>
<text x="58.1" y="177.7">Overall Height</text>
<text x="110.2" y="177.7">A</text>
<text x="124.6" y="177.7">-</text>
<text x="142.2" y="177.7">-</text>
<text x="157.3" y="177.7">1.80</text>
<text x="58.1" y="182">Standoff</text>
<text x="109.3" y="182">A1</text>
<text x="122" y="182">0.02</text>
<text x="139.7" y="182">0.06</text>
<text x="157.3" y="182">0.10</text>
<text x="58.1" y="190.7">Overall Width</text>
<text x="58.1" y="186.4">Molded Package Height</text>
<text x="109.3" y="186.4">A2</text>
<text x="110.2" y="190.7">E</text>
<text x="122" y="190.7">6.86</text>
<text x="122" y="186.4">1.55</text>
<text x="139.7" y="186.4">1.60</text>
<text x="139.7" y="190.7">7.00</text>
<text x="157.3" y="190.7">7.26</text>
<text x="157.3" y="186.4">1.65</text>
<text x="58.1" y="195">Molded Package Width</text>
<text x="109.3" y="195">E1</text>
<text x="122" y="195">3.45</text>
<text x="139.7" y="195">3.50</text>
<text x="157.3" y="195">3.55</text>
<text x="58.1" y="203.6">Lead Thickness</text>
<text x="58.1" y="199.3">Overall Length</text>
<text x="110.1" y="199.3">D</text>
<text x="110.4" y="203.3">c</text>
<text x="122" y="203.6">0.24</text>
<text x="122" y="199.3">6.45</text>
<text x="139.7" y="203.6">0.28</text>
<text x="139.7" y="199.3">6.50</text>
<text x="157.3" y="203.6">0.32</text>
<text x="157.3" y="199.3">6.55</text>
<text x="58.1" y="207.9">Lead Width</text>
<text x="110.3" y="207.9">b</text>
<text x="122" y="207.9">0.41</text>
<text x="139.7" y="207.9">0.46</text>
<text x="157.3" y="207.9">0.51</text>
<text x="58.1" y="212.3">Tab Lead Width</text>
<text x="109.4" y="212.2">b2</text>
<text x="122" y="212.3">2.95</text>
<text x="139.7" y="212.3">3.00</text>
<text x="157.3" y="212.3">3.05</text>
<text x="58.1" y="220.9">Lead Angle</text>
<text x="58.1" y="216.6">Foot Length</text>
<text x="110.3" y="216.6">L</text>
<text x="122" y="216.6">0.91</text>
<text x="123.6" y="220.9">0°</text>
<text x="142.2" y="220.9">-</text>
<text x="142.2" y="216.6">-</text>
<text x="158" y="220.9">10°</text>
<text x="159.9" y="216.6">-</text>
</g>
<g font-size="2.9">
<text x="32.9" y="224.3">Notes:</text>
<text x="32.9" y="230">1. Dimensions D and E1 do not include mold flash or protrusions. Mold flash or</text>
<text x="37.9" y="233.4">protrusions shall not exceed 0.127mm per side.</text>
<text x="32.9" y="237.7">2. Dimensioning and tolerancing per ASME Y14.5M</text>
<text x="42.5" y="245.4">REF: Reference Dimension, usually without tolerance, for information purposes only.</text>
<text x="42.5" y="241.7">BSC: Basic Dimension. Theoretically exact value shown without tolerances.</text>
<text x="109.9" y="251.7">Microchip Technology Drawing C04-137 Rev C Sheet 2 of 2</text>
<text x="26.6" y="261.3">© 2017 Microchip Technology Inc.</text>
</g>
<text font-size=".6" x="43" y="10">R</text>
</svg>
